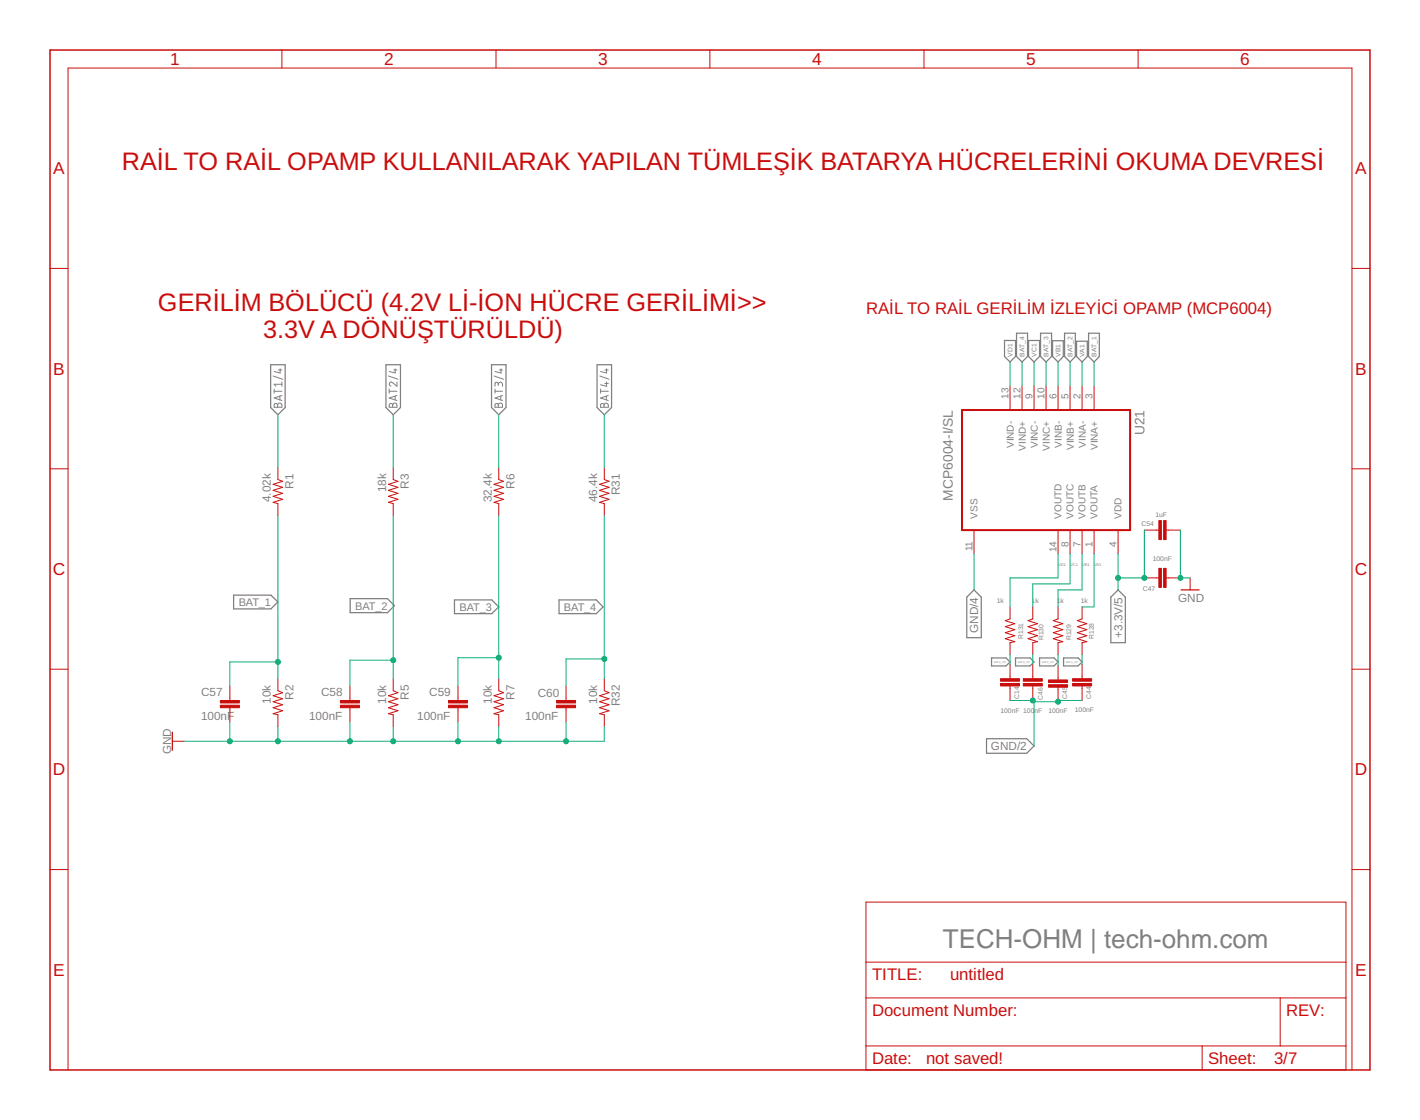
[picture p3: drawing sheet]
<svg xmlns="http://www.w3.org/2000/svg" width="120mm" height="95mm" viewBox="0 0 120 95" stroke-linecap="round" stroke-linejoin="round" font-family="sans-serif">
<g fill="none" stroke="#808080" stroke-width=".11">
<path d="M22.9 30.9h1.2v3.6l-.6 .6-.6-.6zM32.7 30.9h1.2v3.6l-.6 .6-.6-.6zM41.6 30.9h1.2v3.6l-.6 .6-.6-.6zM50.5 30.9h1.3v3.6l-.7 .6-.6-.6zM85 28.8h.9v1.4l-.4 .4-.5-.4zM86 28.2h1v2l-.5 .4-.5-.4zM87 28.8h1v1.4l-.5 .4-.5-.4zM88.1 28.2h.9v2l-.5 .4-.4-.4zM89.1 28.8h.9v1.4l-.5 .4-.4-.4zM90.1 28.2h.9v2l-.4 .4-.5-.4zM91.1 28.9h.9v1.3l-.4 .4-.5-.4zM92.1 28.2h.9v2l-.4 .4-.5-.4z"/>
<path d="M19.8 50.4h3.1l.6 .5-.6 .6h-3.1zM29.6 50.7h3.2l.6 .5-.6 .6h-3.2zM38.5 50.8h3.1l.6 .6-.6 .5h-3.1zM47.3 50.8h3.2l.5 .6-.5 .5h-3.2zM82.4 49.9l.6 .6v3.5h-1.2v-3.5zM83.9 55.7h1.2l.4 .3-.4 .3h-1.2zM85.9 55.7h1.3l.3 .3-.3 .3h-1.3zM88 55.7h1.2l.3 .3-.3 .3h-1.2zM90 55.7h1.2l.4 .3-.4 .3h-1.2zM94.6 49.9l.6 .6v3.9h-1.2v-3.9zM83.5 62.5h3.4l.6 .6-.6 .6h-3.4z"/>
</g>
<g fill="none" stroke="#808080" stroke-width=".08">
<path d="M23.1 31.8l.8 .3M23.2 32.9v.4M23.2 33.1h.7M23.2 34.2l.2-.1 .1 .2 .1-.2h.1l.2 .4h-.7zM23.5 34.3v.2M23.6 31.3h.3M23.7 33.5v.3M23.7 31.2v.4l-.5-.2M23.9 32.3v.4M23.9 33.5l-.7 .2 .7 .2M23.9 32.5h-.7l.1 .2M32.9 31.8l.8 .3"/>
<path d="M32.9 33.1h.7M32.9 32.9v.4M33 34.2l.1-.1 .1 .2 .1-.2h.2l.1 .4h-.7zM33.2 34.3v.2M33.3 31.3h.3M33.4 31.2v.4l-.5-.2M33.4 33.5v.3M33.6 32.3v.4l-.4-.3a.17 .17 0 0 0-.2 0 .17 .17 0 0 0 .1 .3M33.6 33.5l-.7 .2 .7 .2M41.8 31.8l.8 .3M41.9 33.1h.6M41.9 32.9v.4"/>
<path d="M41.9 34.2l.2-.1 .1 .2 .1-.2h.1l.1 .4h-.6zM42.2 32.5l.2-.2 .1 .1v.3M42.2 32.6l-.1-.2-.1-.1-.1 .4M42.2 34.3v.2M42.2 31.3h.3M42.4 33.5v.3M42.4 31.2v.4l-.5-.2M42.5 33.5l-.6 .2 .6 .2M50.8 31.8l.7 .3M50.8 33.1h.7M50.8 32.9v.4M50.8 34.2l.2-.1 .1 .2 .1-.2h.2l.1 .4h-.7z"/>
<path d="M51.1 34.3v.2M51.2 31.3h.3M51.2 32.4h.3M51.3 33.5v.3M51.3 32.3v.4l-.5-.1M51.3 31.2v.4l-.5-.2M51.5 33.5l-.7 .2 .7 .2"/>
</g>
<path d="M4.2 4.2h111.7v86.3h-111.7z" fill="none" stroke="#c90d0c" stroke-width=".13"/>
<g fill="none" stroke="#c90d0c" stroke-width=".08">
<path d="M23.9 4.2v1.6M42 4.2v1.6M60.1 4.2v1.6M78.2 4.2v1.6M96.3 4.2v1.6M4.2 22.7h1.6M4.2 39.7h1.6M23.5 39.6v1l.4 .1-.8 .3 .8 .2-.8 .3 .8 .2-.8 .3 .8 .2-.8 .3 .4 .1v1M33.3 39.6v1l.4 .1-.8 .3 .8 .2-.8 .3 .8 .2-.8 .3 .8 .2-.8 .3 .4 .1v1M42.2 39.6v1l.4 .1-.8 .3 .8 .2-.8 .3 .8 .2-.8 .3 .8 .2-.8 .3 .4 .1v1M51.1 39.6v1l.4 .1-.8 .3 .8 .2-.8 .3 .8 .2-.8 .3 .8 .2-.8 .3 .4 .1v1M85.5 32.7v2"/>
<path d="M86.5 32.7v2M87.5 32.7v2M88.5 32.7v2M89.5 32.7v2M90.6 32.7v2M91.6 32.7v2M92.6 32.7v2M114.4 22.7h1.5M114.4 39.7h1.5M4.2 56.6h1.6M19.5 58v1.3M19.5 59.9v1.2"/>
<path d="M23.5 57.4v1l.4 .2-.8 .3 .8 .2-.8 .3 .8 .2-.8 .3 .8 .2-.8 .3 .4 .1v1M29.6 58v1.3M29.6 59.9v1.2M33.3 57.4v1l.4 .2-.8 .3 .8 .2-.8 .3 .8 .2-.8 .3 .8 .2-.8 .3 .4 .1v1M38.8 58v1.3M38.8 59.9v1.2M42.2 57.4v1l.4 .2-.8 .3 .8 .2-.8 .3 .8 .2-.8 .3 .8 .2-.8 .3 .4 .1v1M47.9 58v1.3M47.9 59.9v1.2M51.1 57.4v1l.4 .2-.8 .3 .8 .2-.8 .3 .8 .2-.8 .3 .8 .2-.8 .3 .4 .1v1M82.4 44.9v2M85.5 51.4v1l-.4 .1 .8 .3-.8 .2 .8 .3-.8 .2 .8 .3-.8 .2 .8 .3-.4 .1v1"/>
<path d="M85.5 56.2v1.2M85.5 58v1.3M87.4 51.4v1l-.4 .1 .8 .3-.8 .2 .8 .3-.8 .2 .8 .3-.8 .2 .8 .3-.4 .1v1M87.4 56.2v1.2M87.4 58v1.3M89.5 51.4v1l-.4 .1 .8 .3-.8 .2 .8 .3-.8 .2 .8 .3-.8 .2 .8 .3-.4 .1v1M89.5 44.9v2M89.5 56.3v1.2M89.5 58.1v1.3M90.6 44.9v2M91.6 44.9v2M91.6 51.4v1l-.4 .1 .8 .3-.8 .2 .8 .3-.8 .2 .8 .3-.8 .2 .8 .3-.4 .1v1"/>
<path d="M91.6 56.2v1.2M91.6 58v1.3M92.6 44.9v2M94.6 44.9v2M96.8 48.9h1.3M96.8 44.9h1.3M98.7 48.9h1.2M98.7 44.9h1.2M100.7 48.9v1M114.4 56.6h1.5M4.2 73.6h1.6M14.6 62.7h1"/>
<path d="M73.3 76.3h40.6v14.2h-40.6zM114.4 73.6h1.5M5.8 90.5v-84.7h108.6v84.7M73.3 84.4h40.6M73.3 88.5h40.6M73.3 81.4h40.6M101.7 88.5v2M108.3 84.4v4.1"/>
</g>
<path d="M99.9 49.9h1.6M14.6 62v1.5" fill="none" stroke="#c90d0c" stroke-width=".11"/>
<path d="M81.4 34.7h14.2v10.2h-14.2z" fill="none" stroke="#c90d0c" stroke-width=".17"/>
<g fill="#c90d0c" stroke="#c90d0c" stroke-width=".08">
<path d="M84.7 57.8h1.6v.2h-1.6z"/>
<path d="M84.7 57.4h1.6v.2h-1.6z"/>
<path d="M90.8 57.8h1.6v.2h-1.6z"/>
<path d="M90.8 57.4h1.6v.2h-1.6z"/>
<path d="M88.7 57.9h1.6v.2h-1.6z"/>
<path d="M88.7 57.5h1.6v.2h-1.6z"/>
<path d="M86.6 57.8h1.6v.2h-1.6z"/>
<path d="M86.6 57.4h1.6v.2h-1.6z"/>
<path d="M98.5 48.1h.2v1.6h-.2z"/>
<path d="M98.1 48.1h.2v1.6h-.2z"/>
<path d="M98.5 44h.2v1.7h-.2z"/>
<path d="M98.1 44h.2v1.7h-.2z"/>
<path d="M18.6 59.7h1.7v.2h-1.7z"/>
<path d="M18.6 59.3h1.7v.2h-1.7z"/>
<path d="M28.8 59.7h1.6v.2h-1.6z"/>
<path d="M28.8 59.3h1.6v.2h-1.6z"/>
<path d="M38 59.7h1.6v.2h-1.6z"/>
<path d="M38 59.3h1.6v.2h-1.6z"/>
<path d="M47.1 59.7h1.6v.2h-1.6z"/>
<path d="M47.1 59.3h1.6v.2h-1.6z"/>
</g>
<g fill="none" stroke="#0dab76" stroke-width=".08">
<path d="M23.5 35.1v4.5M33.3 35.1v4.5M42.2 35.1v4.5M51.1 35.1v4.5M85.5 30.6v2.1M86.5 30.6v2.1M87.5 30.6v2.1M88.5 30.6v2.1M89.5 30.6v2.1M90.6 30.6v2.1M91.6 30.6v2.1M92.6 30.6v2.1"/>
<path d="M23.5 43.6v13.8M23.5 56h-4v2M33.3 43.6v13.8M33.3 55.9h-3.7v2.1M42.2 43.6v13.8M42.2 55.6h-3.4v2.4M51.1 43.6v13.8M51.1 55.8h-3.2v2.2M82.4 46.9v3M85.5 59.3h2v3.8M85.5 55.4v.8M87.4 59.3v.1l4.2-.1"/>
<path d="M87.4 55.4v.8M89.5 46.9v2h-4v2.5M89.5 55.4v.9M90.6 46.9v2.5h-3.2v2M91.6 46.9v3h-2.1v1.5M91.6 55.4v.8M92.6 46.9v4.5h-1M94.6 46.9v3M96.8 44.9v4h-2.2M99.9 44.9v4h.8M19.5 61.1v1.6M23.5 61.5v1.2"/>
<path d="M29.6 61.1v1.6M33.3 61.5v1.2M38.8 61.1v1.6M42.2 61.5v1.2M47.9 61.1v1.6M51.1 61.5v1.2h-35.5"/>
</g>
<g fill="#0dab76" stroke="#0dab76" stroke-width=".08">
<circle cx="23.5" cy="62.7" r=".21"/>
<circle cx="33.3" cy="62.7" r=".21"/>
<circle cx="42.2" cy="62.7" r=".21"/>
<circle cx="47.9" cy="62.7" r=".21"/>
<circle cx="19.5" cy="62.7" r=".21"/>
<circle cx="29.6" cy="62.7" r=".21"/>
<circle cx="38.8" cy="62.7" r=".21"/>
<circle cx="89.5" cy="59.4" r=".21"/>
<circle cx="87.4" cy="59.3" r=".21"/>
<circle cx="99.9" cy="48.9" r=".21"/>
<circle cx="23.5" cy="56" r=".21"/>
<circle cx="33.3" cy="55.9" r=".21"/>
<circle cx="42.2" cy="55.6" r=".21"/>
<circle cx="51.1" cy="55.8" r=".21"/>
<circle cx="94.6" cy="48.9" r=".21"/>
<circle cx="96.8" cy="48.9" r=".21"/>
</g>
<text font-size="2.2" fill="#808080" x="79.8" y="80.2">TECH-OHM | tech-ohm.com</text>
<g font-size="2.1" fill="#c90d0c">
<text x="10.3" y="14.4">RAİL TO RAİL OPAMP KULLANILARAK YAPILAN TÜMLEŞİK BATARYA HÜCRELERİNİ OKUMA DEVRESİ</text>
<text x="13.4" y="26.3">GERİLİM BÖLÜCÜ (4.2V Lİ-İON HÜCRE GERİLİMİ&gt;&gt;</text>
<text x="22.3" y="28.6">3.3V A DÖNÜŞTÜRÜLDÜ)</text>
</g>
<g font-size="1.5" fill="#c90d0c">
<text x="14.4" y="5.5">1</text>
<text x="32.5" y="5.5">2</text>
<text x="50.6" y="5.5">3</text>
<text x="68.7" y="5.5">4</text>
<text x="86.8" y="5.5">5</text>
<text x="105" y="5.5">6</text>
<text x="4.5" y="14.7">A</text>
<text x="114.7" y="14.7">A</text>
<text x="4.5" y="31.7">B</text>
<text x="114.7" y="31.7">B</text>
<text x="4.5" y="48.7">C</text>
<text x="114.6" y="48.7">C</text>
<text x="4.5" y="65.6">D</text>
<text x="114.6" y="65.6">D</text>
<text x="4.5" y="82.6">E</text>
<text x="114.7" y="82.6">E</text>
</g>
<g font-size="1.4" fill="#c90d0c">
<text x="73.3" y="26.6">RAİL TO RAİL GERİLİM İZLEYİCİ OPAMP (MCP6004)</text>
<text x="73.8" y="82.9">TITLE:</text>
<text x="80.4" y="82.9">untitled</text>
<text x="73.8" y="86">Document Number:</text>
<text x="108.8" y="86">REV:</text>
<text x="73.8" y="90">Date:</text>
<text x="78.4" y="90">not saved!</text>
<text x="102.2" y="90">Sheet:</text>
<text x="107.8" y="90">3/7</text>
</g>
<g font-size="1.2" fill="#808080">
<text x="96.9" y="36.8" transform="rotate(-90 96.9 36.8)">U21</text>
<text x="80.6" y="42.3" transform="rotate(-90 80.6 42.3)">MCP6004-I/SL</text>
</g>
<g font-size="1" fill="#808080">
<text x="24.8" y="41.3" transform="rotate(-90 24.8 41.3)">R1</text>
<text x="32.7" y="41.7" transform="rotate(-90 32.7 41.7)">18k</text>
<text x="34.6" y="41.3" transform="rotate(-90 34.6 41.3)">R3</text>
<text x="43.5" y="41.3" transform="rotate(-90 43.5 41.3)">R6</text>
<text x="52.5" y="41.9" transform="rotate(-90 52.5 41.9)">R31</text>
<text x="22.9" y="42.5" transform="rotate(-90 22.9 42.5)">4.02k</text>
<text x="41.6" y="42.5" transform="rotate(-90 41.6 42.5)">32.4k</text>
<text x="50.5" y="42.5" transform="rotate(-90 50.5 42.5)">46.4k</text>
<text x="82.8" y="53.6" transform="rotate(-90 82.8 53.6)">GND/4</text>
<text x="95" y="54" transform="rotate(-90 95 54)">+3.3V/5</text>
<text x="99.7" y="50.9">GND</text>
<text x="17" y="58.9">C57</text>
<text x="22.9" y="59.5" transform="rotate(-90 22.9 59.5)">10k</text>
<text x="24.8" y="59.2" transform="rotate(-90 24.8 59.2)">R2</text>
<text x="27.2" y="58.9">C58</text>
<text x="32.7" y="59.5" transform="rotate(-90 32.7 59.5)">10k</text>
<text x="34.6" y="59.2" transform="rotate(-90 34.6 59.2)">R5</text>
<text x="36.3" y="58.9">C59</text>
<text x="41.6" y="59.5" transform="rotate(-90 41.6 59.5)">10k</text>
<text x="43.5" y="59.2" transform="rotate(-90 43.5 59.2)">R7</text>
<text x="45.5" y="59">C60</text>
<text x="50.5" y="59.5" transform="rotate(-90 50.5 59.5)">10k</text>
<text x="52.5" y="59.8" transform="rotate(-90 52.5 59.8)">R32</text>
<text x="14.5" y="63.8" transform="rotate(-90 14.5 63.8)">GND</text>
<text x="17" y="60.9">100nF</text>
<text x="26.2" y="60.9">100nF</text>
<text x="35.3" y="60.9">100nF</text>
<text x="44.4" y="60.9">100nF</text>
<text x="83.8" y="63.5">GND/2</text>
</g>
<g font-size=".9" fill="#808080">
<text x="20.2" y="51.3">BAT_1</text>
<text x="30.1" y="51.6">BAT_2</text>
<text x="38.9" y="51.7">BAT_3</text>
<text x="47.7" y="51.7">BAT_4</text>
</g>
<g font-size=".8" fill="#808080">
<text x="85.3" y="33.8" transform="rotate(-90 85.3 33.8)">13</text>
<text x="86.3" y="33.8" transform="rotate(-90 86.3 33.8)">12</text>
<text x="87.4" y="33.8" transform="rotate(-90 87.4 33.8)">9</text>
<text x="88.4" y="33.8" transform="rotate(-90 88.4 33.8)">10</text>
<text x="89.4" y="33.8" transform="rotate(-90 89.4 33.8)">6</text>
<text x="90.4" y="33.8" transform="rotate(-90 90.4 33.8)">5</text>
<text x="91.4" y="33.8" transform="rotate(-90 91.4 33.8)">2</text>
<text x="92.4" y="33.8" transform="rotate(-90 92.4 33.8)">3</text>
<text x="85.8" y="37.9" transform="rotate(-90 85.8 37.9)">VIND-</text>
<text x="86.8" y="38.1" transform="rotate(-90 86.8 38.1)">VIND+</text>
<text x="87.8" y="37.9" transform="rotate(-90 87.8 37.9)">VINC-</text>
<text x="88.8" y="38.1" transform="rotate(-90 88.8 38.1)">VINC+</text>
<text x="89.8" y="37.9" transform="rotate(-90 89.8 37.9)">VINB-</text>
<text x="90.9" y="38.1" transform="rotate(-90 90.9 38.1)">VINB+</text>
<text x="91.9" y="37.9" transform="rotate(-90 91.9 37.9)">VINA-</text>
<text x="92.9" y="38.1" transform="rotate(-90 92.9 38.1)">VINA+</text>
<text x="82.3" y="46.6" transform="rotate(-90 82.3 46.6)">11</text>
<text x="82.7" y="43.9" transform="rotate(-90 82.7 43.9)">VSS</text>
<text x="89.4" y="46.7" transform="rotate(-90 89.4 46.7)">14</text>
<text x="89.8" y="43.9" transform="rotate(-90 89.8 43.9)">VOUTD</text>
<text x="90.4" y="46.2" transform="rotate(-90 90.4 46.2)">8</text>
<text x="90.9" y="43.9" transform="rotate(-90 90.9 43.9)">VOUTC</text>
<text x="91.4" y="46.2" transform="rotate(-90 91.4 46.2)">7</text>
<text x="91.9" y="43.9" transform="rotate(-90 91.9 43.9)">VOUTB</text>
<text x="92.4" y="46.2" transform="rotate(-90 92.4 46.2)">1</text>
<text x="92.9" y="43.9" transform="rotate(-90 92.9 43.9)">VOUTA</text>
<text x="94.5" y="46.2" transform="rotate(-90 94.5 46.2)">4</text>
<text x="94.9" y="43.9" transform="rotate(-90 94.9 43.9)">VDD</text>
</g>
<g font-size=".6" fill="#808080">
<text x="85.7" y="30.2" transform="rotate(-90 85.7 30.2)">VD1</text>
<text x="86.7" y="30.2" transform="rotate(-90 86.7 30.2)">BAT_4</text>
<text x="87.7" y="30.2" transform="rotate(-90 87.7 30.2)">VC1</text>
<text x="88.7" y="30.2" transform="rotate(-90 88.7 30.2)">BAT_3</text>
<text x="89.7" y="30.2" transform="rotate(-90 89.7 30.2)">VB1</text>
<text x="90.8" y="30.2" transform="rotate(-90 90.8 30.2)">BAT_2</text>
<text x="91.8" y="30.2" transform="rotate(-90 91.8 30.2)">VA1</text>
<text x="92.8" y="30.2" transform="rotate(-90 92.8 30.2)">BAT_1</text>
<text x="96.6" y="44.5">C54</text>
<text x="97.6" y="47.4">100nF</text>
<text x="97.8" y="43.8">1uF</text>
<text x="84.4" y="51">1k</text>
<text x="87.3" y="51">1k</text>
<text x="89.4" y="51">1k</text>
<text x="91.5" y="51">1k</text>
<text x="96.7" y="50">C47</text>
<text x="86.2" y="59.2" transform="rotate(-90 86.2 59.2)">C14</text>
<text x="86.6" y="54.1" transform="rotate(-90 86.6 54.1)">R131</text>
<text x="88.3" y="59.2" transform="rotate(-90 88.3 59.2)">C46</text>
<text x="88.3" y="54.2" transform="rotate(-90 88.3 54.2)">R130</text>
<text x="90.3" y="59.2" transform="rotate(-90 90.3 59.2)">C45</text>
<text x="90.6" y="54.2" transform="rotate(-90 90.6 54.2)">R129</text>
<text x="92.3" y="59.2" transform="rotate(-90 92.3 59.2)">C44</text>
<text x="92.6" y="54.1" transform="rotate(-90 92.6 54.1)">R128</text>
<text x="84.7" y="60.3">100nF 100</text>
<text x="87.5" y="60.3">nF</text>
<text x="88.7" y="60.3">100nF</text>
<text x="91" y="60.2">100nF</text>
</g>
<g font-size=".3" fill="#808080">
<text x="89.5" y="47.9">VD1</text>
<text x="90.5" y="47.9">VC1</text>
<text x="91.6" y="47.9">VB1</text>
<text x="92.6" y="47.9">VA1</text>
</g>
<g font-size=".2" fill="#808080">
<text x="84.1" y="56.1">BAT4_V/2</text>
<text x="86.2" y="56.1">BAT3_V/2</text>
<text x="88.2" y="56.1">BAT2_V/2</text>
<text x="90.2" y="56.1">BAT1_V/2</text>
</g>
</svg>
